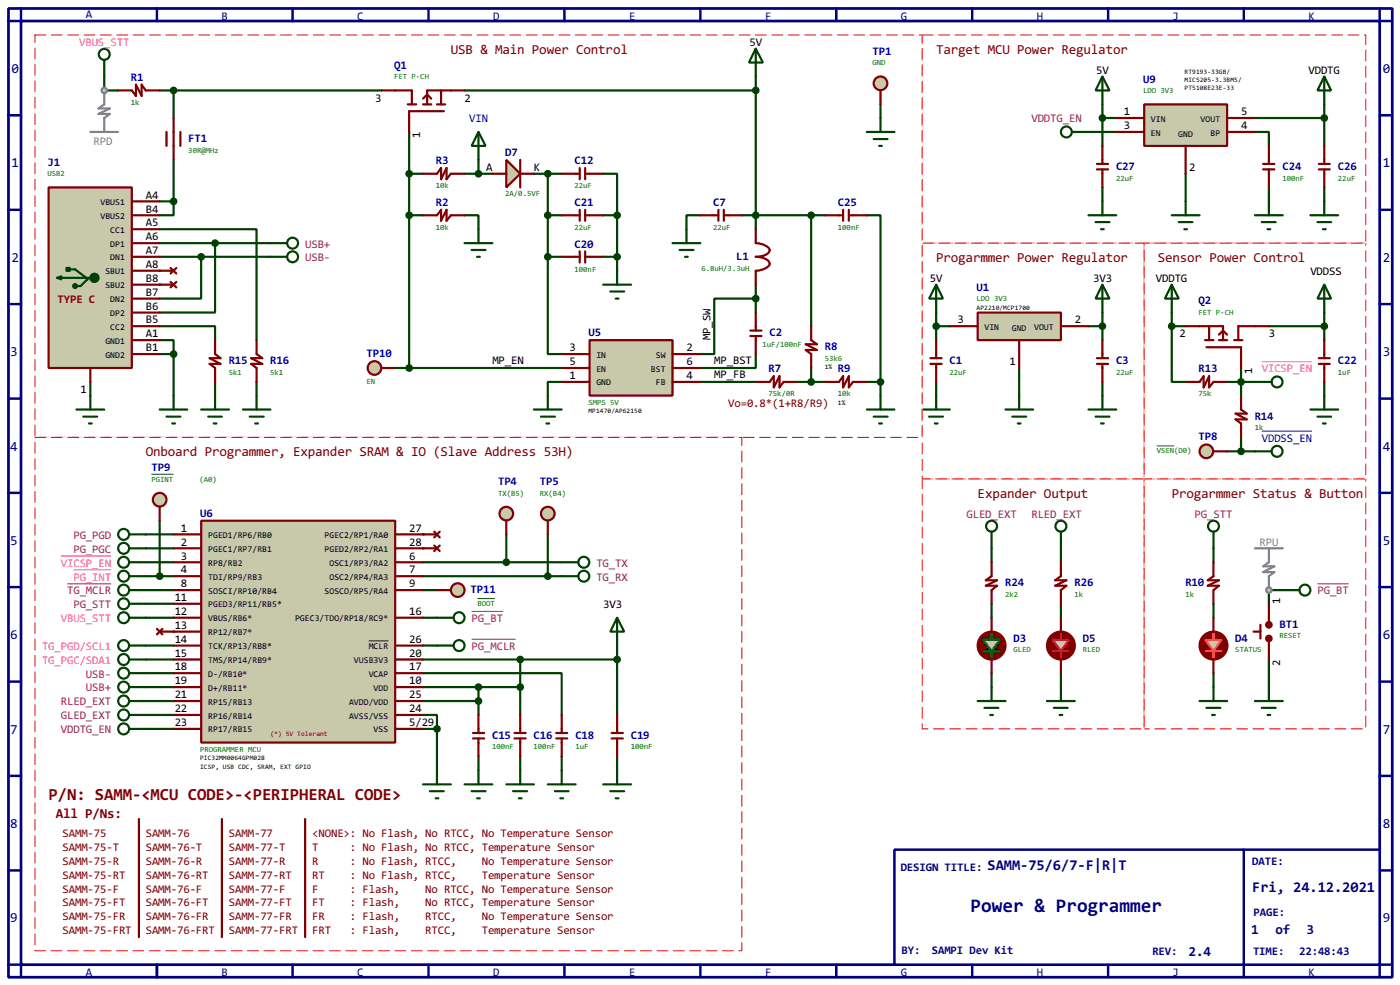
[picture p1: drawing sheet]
<svg xmlns="http://www.w3.org/2000/svg" width="256mm" height="180mm" viewBox="0 0 256 180" stroke-linecap="round" stroke-linejoin="round" font-family="sans-serif">
<path d="M1.6 1.6h253.5v177.3h-253.5zM3.9 3.9h248.9v172.7h-248.9z" fill="none" stroke="#000080" stroke-width=".5"/>
<path d="M3.9 1.6v2.3h-2.3M28.8 1.6v2.3" fill="none" stroke="#000080" stroke-width=".45"/>
<path d="M163.9 155.5h88.9v21.1h-88.9z" fill="#fff" stroke="#000080" stroke-width=".45"/>
<g fill="none" stroke="#000080" stroke-width=".45">
<path d="M53.6 1.6v2.3M78.5 1.6v2.3M103.4 1.6v2.3M128.3 1.6v2.3M153.2 1.6v2.3M178.1 1.6v2.3M203 1.6v2.3M227.9 1.6v2.3M252.8 1.6v2.3h2.3M1.6 21.1h2.3M1.6 38.4h2.3M252.8 21.1h2.3"/>
<path d="M252.8 38.4h2.3M1.6 55.7h2.3M252.8 55.7h2.3M1.6 73h2.3M252.8 73h2.3M1.6 90.2h2.3M252.8 90.2h2.3M1.6 107.5h2.3M252.8 107.5h2.3M1.6 124.8h2.3M252.8 124.8h2.3M1.6 142h2.3"/>
<path d="M1.6 159.3h2.3M227.9 155.5v23.4M252.8 142h2.3M252.8 159.3h2.3M1.6 176.6h2.3v2.3M28.8 176.6v2.3M53.6 176.6v2.3M78.5 176.6v2.3M103.4 176.6v2.3M128.3 176.6v2.3M153.2 176.6v2.3M178.1 176.6v2.3"/>
<path d="M203 176.6v2.3M255.1 176.6h-2.3v2.3"/>
</g>
<g fill="none" stroke="#004000" stroke-width=".4">
<path d="M19.1 14v2.6h2.5M161.3 19.1v2.5M138.5 39.4v2.6M102.9 47h-2.5v17.8h2.5M110.5 47h2.6v2.6M138.5 54.7h-7.6v10.1h-2.6M138.5 52.1v5.1M171.5 57.2v5.1M171.5 59.7h2.5M214.7 59.7v10.2h2.5M214.7 59.7h2.5M214.7 57.2v2.5"/>
<path d="M232.5 59.7h10.1M242.6 57.2v5.1M102.9 69.9h-2.5v2.5M128.3 69.9h10.2M138.5 64.8v2.6h-10.2M146.1 69.9h5.1M148.6 67.4v2.5M171.5 69.9v2.5M186.7 67.4v5M202 69.9v2.5M224.8 69.9h5.1M227.4 67.4v5"/>
<path d="M242.6 69.9v2.5M26.7 97.8h5.1M92.8 97.8v5.1M100.4 97.8v7.7M26.7 102.9h5.1M26.7 100.4h5.1M26.7 108h5.1M26.7 110.5h5.1M26.7 113.1h5.1M77.5 105.5h25.4M77.5 102.9h25.4M113.1 118.2v12.7"/>
<path d="M181.7 100.4v2.5M181.7 110.5v2.6M194.4 100.4v2.5M194.4 110.5v2.6M222.3 100.4v2.5M222.3 110.5v2.6M235 108h-2.5v2.5M77.5 133.4h2.6v7.6M77.5 125.8h17.8M87.7 125.8v5.1M87.7 138.5v2.5M95.3 138.5v2.5"/>
<path d="M102.9 138.5v2.5M113.1 138.5v2.5M113.1 120.7h-17.8v10.2M181.7 123.2v2.6M194.4 123.2v2.6M222.3 123.2v2.6M232.5 120.7v5.1"/>
</g>
<circle cx="31.8" cy="115.6" r=".2" fill="#004000"/>
<path d="M26.7 118.2h5.1M77.5 118.2h2.6M77.5 113.1h2.6M26.7 120.7h5.1M26.7 123.2h5.1M26.7 125.8h5.1M26.7 128.3h5.1M26.7 130.9h5.1M77.5 123.2h25.4v7.7M77.5 130.9h2.6v2.5M77.5 120.7h17.8M77.5 128.3h10.2" fill="none" stroke="#004000" stroke-width=".4"/>
<g fill="#004000">
<circle cx="77.5" cy="97.8" r=".2"/>
<circle cx="77.5" cy="100.4" r=".2"/>
</g>
<g fill="none" stroke="#004000" stroke-width=".4">
<path d="M85.1 16.6h53.4M138.5 14v25.4M202 19.1v7.6M242.6 19.1v7.6M75 39.4h2.5M75 24.2v43.2M75 31.8h2.5M85.1 39.4h2.6v2.6M85.1 31.8h5.1M87.7 29.3v2.5M97.8 31.8h5.1M100.4 39.4h2.5"/>
<path d="M100.4 31.8v15.2M110.5 31.8h2.6v7.6M110.5 39.4h2.6M113.1 39.4v7.6M128.3 39.4h-2.5v2.6M135.9 39.4h15.3M148.6 39.4v20.3M158.8 39.4h2.5v30.5M199.4 24.2h5.1M202 34.3v2.6M202 21.6h2.5M217.2 31.8v5.1"/>
<path d="M229.9 24.2h2.6v2.5M229.9 21.6h12.7M232.5 34.3v2.6M242.6 34.3v2.6M29.3 42h17.7v20.3M199.4 59.7h2.6M202 57.2v5.1M72.4 67.4h30.5M158.8 69.9h2.5M161.3 69.9v2.5M29.3 95.3v10.2M224.8 82.6h5.1"/>
<path d="M227.4 80.1v2.5M26.7 105.5h5.1M77.5 108h2.6M26.7 133.4h5.1"/>
</g>
<circle cx="29.3" cy="49.6" r=".2" fill="#004000"/>
<path d="M29.3 59.7h10.1v2.6" fill="none" stroke="#004000" stroke-width=".4"/>
<circle cx="29.3" cy="52.1" r=".2" fill="#004000"/>
<g fill="none" stroke="#004000" stroke-width=".4">
<path d="M19.1 11v3M29.3 16.6h40.6M31.8 16.6v5M29.3 36.9h2.5M31.8 36.9v2.5h-2.5M31.8 29.3v7.6M29.3 47h20.3M29.3 44.5h20.3M36.9 47v7.7h-7.6M39.4 44.5v12.7h-10.1M171.5 52.1l1.3 2.6h-2.6zM171.5 52.1v5.1"/>
<path d="M16.6 69.9v2.5M29.3 62.3h2.5v2.5M29.3 64.8h2.5M31.8 64.8v7.6M39.4 69.9v2.5M47 69.9v2.5M169 75h5M170.2 76.3h2.6M171.3 77.5h.5M171.5 72.4v2.6M199.4 75h5.1M200.7 76.3h2.6"/>
<path d="M201.7 77.5h.5M202 72.4v2.6"/>
<circle cx="19.1" cy="10" r="1"/>
</g>
<path d="M21.6 16.6h2.6l.7 1v-2.1l1.1 2.1v-2.1l.7 1.1h2.6M170.5 65.6h2M170.5 66.6h2M171.5 62.3v3.3M171.5 66.6v3.3M201 65.6h2M201 66.6h2M202 62.3v3.3M202 66.6v3.3" fill="none" stroke="#800000" stroke-width=".4"/>
<circle cx="161.3" cy="15.3" r="1.25" fill="#c8c8aa" stroke="#800000" stroke-width=".4"/>
<g fill="none" stroke="#800000" stroke-width=".4">
<path d="M161.3 16.6v2.5M229.7 115.6h1.2M230.9 114.4v2.5M232.5 110.5v3.9M232.5 116.9v3.8M86.7 134.2h2M86.7 135.2h2M87.7 130.9v3.3M87.7 135.2v3.3M94.3 134.2h2M94.3 135.2h2M95.3 130.9v3.3"/>
<path d="M95.3 135.2v3.3M101.9 134.2h2M101.9 135.2h2M102.9 130.9v3.3M102.9 135.2v3.3M112.1 134.2h2M112.1 135.2h2M113.1 130.9v3.3M113.1 135.2v3.3"/>
</g>
<g fill="none" stroke="#004000" stroke-width=".4">
<path d="M158.8 24.2h5.1M160.1 25.5h2.5M161.1 26.7h.5M161.3 21.6v2.6M23.7 97.8h3M194.4 97.3v3.1M222.3 97.3v3.1M23.7 100.4h3M23.7 108h3M23.7 113.1h3M23.7 118.2h3M23.7 105.5h3"/>
<path d="M80.1 113.1h3M80.1 118.2h3M102.9 105.5h3.1M102.9 102.9h3.1M113.1 113.1l1.3 2.5h-2.6zM113.1 113.1v5.1M235 108h3.1M23.7 123.2h3M23.7 125.8h3M23.7 120.7h3M229.9 128.3h5.1M231.2 129.6h2.5"/>
<path d="M232.2 130.9h.5M232.5 125.8v2.5M77.5 143.6h5.1M78.8 144.8h2.5M79.8 146.1h.5M80.1 141v2.6M85.1 143.6h5.1M86.4 144.8h2.6M87.4 146.1h.5M87.7 141v2.6M92.8 143.6h5M94 144.8h2.6"/>
<path d="M95.1 146.1h.5M95.3 141v2.6M100.4 143.6h5.1M101.7 144.8h2.5M102.7 146.1h.5M102.9 141v2.6M110.5 143.6h5.1M111.8 144.8h2.6M112.8 146.1h.5M113.1 141v2.6"/>
<circle cx="22.6" cy="97.8" r="1"/>
<circle cx="194.3" cy="96.3" r="1"/>
<circle cx="222.3" cy="96.3" r="1"/>
<circle cx="22.6" cy="118.2" r="1"/>
<circle cx="22.6" cy="105.5" r="1"/>
<circle cx="22.6" cy="100.4" r="1"/>
<circle cx="22.6" cy="108" r="1"/>
<circle cx="22.6" cy="113.1" r="1"/>
<circle cx="84.1" cy="118.2" r="1"/>
<circle cx="84.1" cy="113.1" r="1"/>
<circle cx="106.9" cy="102.9" r="1"/>
<circle cx="106.9" cy="105.5" r="1"/>
<circle cx="239" cy="108" r="1"/>
<circle cx="22.6" cy="120.7" r="1"/>
<circle cx="22.6" cy="125.8" r="1"/>
<circle cx="22.6" cy="123.2" r="1"/>
</g>
<g fill="#800000" stroke="#800000" stroke-width=".4">
<circle cx="232.4" cy="114.4" r=".5"/>
<circle cx="232.4" cy="116.9" r=".5"/>
</g>
<path d="M12.3 106.9h8.1M86.4 111.9h5.8M86.4 117h8.1M241.4 106.9h5.7" fill="none" stroke="#800080" stroke-width=".18"/>
<g fill="#004000" stroke="#004000" stroke-width=".4">
<circle cx="80" cy="133.4" r=".5"/>
<circle cx="95.3" cy="125.8" r=".5"/>
<circle cx="95.3" cy="120.7" r=".5"/>
<circle cx="113" cy="120.7" r=".5"/>
<circle cx="87.6" cy="128.3" r=".5"/>
<circle cx="87.6" cy="125.8" r=".5"/>
</g>
<path d="M13.5 104.3h6.9" fill="none" stroke="#f0f" stroke-width=".18"/>
<path d="M229.9 100.4h5.1M232.5 100.4v2.5l-1.1 .8h2.1l-2.1 1h2.1l-1 .8v2.5" fill="none" stroke="#808080" stroke-width=".4"/>
<circle cx="232.4" cy="108" r=".5" fill="#c8c8aa" stroke="#808080" stroke-width=".4"/>
<g fill="none" stroke="#004000" stroke-width=".4">
<path d="M23.7 102.9h3M23.7 110.5h3M23.7 128.3h3"/>
<circle cx="22.6" cy="102.9" r="1"/>
<circle cx="22.6" cy="110.5" r="1"/>
<circle cx="22.6" cy="128.3" r="1"/>
</g>
<path d="M11.2 101.8h9.2" fill="none" stroke="#f0f" stroke-width=".18"/>
<path d="M194.4 102.9v2.6l-1.1 .7h2.1l-2.1 1h2.1l-1 .8v2.5M222.3 102.9v2.6l-1 .7h2l-2 1h2l-1 .8v2.5" fill="none" stroke="#800000" stroke-width=".4"/>
<circle cx="222.3" cy="118.2" r="2.55" fill="#400000" stroke="#800000" stroke-width=".4"/>
<path d="M220.8 117.1h1.5v-1.2v1.2h1.5l-1.5 2.1h1.5h-3h1.5v1.3v-1.3z" fill-rule="evenodd" fill="#c8c8aa" stroke="#ff8000" stroke-width=".4"/>
<path d="M77.5 97.8h2.6M79.6 97.3l1 1.1M79.6 99.9l1 1M80.6 97.3l-1 1.1M80.6 99.9l-1 1M77.5 100.4h2.6M222.3 113.1v2.5M222.3 120.7v2.5" fill="none" stroke="#800000" stroke-width=".4"/>
<path d="M191.8 128.3h5.1M193.1 129.6h2.5M194.1 130.9h.5M194.4 125.8v2.5M219.8 128.3h5M221 129.6h2.6M222.1 130.9h.5M222.3 125.8v2.5" fill="none" stroke="#004000" stroke-width=".4"/>
<path d="M179.1 57.2h15.3v5.1h-15.3z" fill-rule="evenodd" fill="#c8c8aa" stroke="#800000" stroke-width=".4"/>
<g fill="none" stroke="#800000" stroke-width=".4">
<path d="M69.9 16.6h5.6v2.5M74.7 19.1h1.6M77.5 19.1h1.5M77.5 18.1l.8-.8 .7 .8M80.1 19.1h1.5M80.8 16.6v2.5M85.1 16.6h-6.8v2.5M77.5 31.8h2.6l.7-1v2l1-2v2l.8-1h2.5M77.5 39.4h2.6l.7-1v2l1-2v2l.8-1h2.5M81.3 20.4h-6.3v3.8M174 59.7h5.1M194.4 59.7h5"/>
<path d="M186.7 62.3v5.1"/>
</g>
<circle cx="171.5" cy="59.7" r=".5" fill="#004000" stroke="#004000" stroke-width=".4"/>
<path d="M184.2 75h5.1M185.5 76.3h2.5M186.5 77.5h.5M186.7 72.4v2.6" fill="none" stroke="#004000" stroke-width=".4"/>
<path d="M108 62.3h15.2v10.1h-15.2z" fill-rule="evenodd" fill="#c8c8aa" stroke="#800000" stroke-width=".4"/>
<g fill="none" stroke="#800000" stroke-width=".4">
<path d="M102.9 31.8h3.3M102.9 39.4h3.3M106.2 30.8v2M106.2 38.4v2M107.2 30.8v2M107.2 38.4v2M107.2 31.8h3.3M107.2 39.4h3.3M151.2 39.4h3.3M154.5 38.4v2M155.5 38.4v2M155.5 39.4h3.3"/>
<path d="M102.9 47h3.3M106.2 46v2.1M107.2 46v2.1M107.2 47h3.3M138.5 42v2.5a2.68 2.68 0 0 1 2.5 1.3 1.47 1.47 0 0 1-1.3 1l-1.2 .2a2.33 2.33 0 0 1 2.5 1.3 2.68 2.68 0 0 1-2.5 1.3v2.5M138.5 57.2v3.3M148.6 59.7v2.6l1.1 .7h-2.1l2.1 1.1h-2.1l1 .7v2.6M217.2 59.7h6.9v2.6M221.5 59.7v2.6M232.5 59.7h-5.6v2.6M102.9 69.9h5.1M102.9 64.8h5.1"/>
<path d="M102.9 67.4h5.1M123.2 69.9h5.1M123.2 64.8h5.1M123.2 67.4h5.1M137.5 60.5h2M137.5 61.5h2M138.5 69.9h2.5l.8-1v2l1-2v2l.8-1h2.5M138.5 61.5v3.3M151.2 69.9h2.5l.8-1v2l1-2v2l.8-1h2.5M217.2 69.9h2.6l.7-1v2l1-2v2l.8-1h2.5M220.8 62.3h1.5M221 63.6h6.4v3.8"/>
<path d="M223.3 62.3h1.5M223.3 61.3l.8-.8 .7 .8M226.1 62.3h1.5M227.4 72.4v2.6l1 .7h-2l2 1.1h-2l1 .7v2.6M241.6 65.6h2M241.6 66.6h2M242.6 62.3v3.3M242.6 66.6v3.3"/>
</g>
<g fill="#004000" stroke="#004000" stroke-width=".4">
<circle cx="138.4" cy="54.7" r=".5"/>
<circle cx="148.6" cy="69.9" r=".5"/>
<circle cx="113" cy="47" r=".5"/>
<circle cx="100.3" cy="47" r=".5"/>
<circle cx="138.4" cy="39.4" r=".5"/>
<circle cx="242.6" cy="59.7" r=".5"/>
<circle cx="214.6" cy="59.7" r=".5"/>
<circle cx="227.3" cy="69.9" r=".5"/>
</g>
<g fill="none" stroke="#004000" stroke-width=".4">
<path d="M87.7 24.2l1.3 2.5h-2.6zM87.7 24.2v5.1M110.5 52.1h5.1M111.8 53.4h2.6M112.8 54.7h.5M113.1 49.6v2.5M123.2 44.5h5.1M124.5 45.8h2.6M125.5 47h.5M125.8 42v2.5M214.7 52.1l1.3 2.6h-2.6zM214.7 52.1v5.1"/>
<path d="M242.6 52.1l1.3 2.6h-2.5zM242.6 52.1v5.1M97.8 75h5.1M99.1 76.3h2.6M100.1 77.5h.5M100.4 72.4v2.6M158.8 75h5.1M160.1 76.3h2.5M161.1 77.5h.5M161.3 72.4v2.6M229.9 69.9h3.1M240.1 75h5.1"/>
<path d="M241.4 76.3h2.5M242.4 77.5h.5M242.6 72.4v2.6M229.9 82.6h3.1"/>
<circle cx="233.9" cy="69.9" r="1"/>
<circle cx="233.9" cy="82.6" r="1"/>
</g>
<path d="M231.2 66.2h9.2" fill="none" stroke="#f0f" stroke-width=".18"/>
<path d="M231.2 78.9h9.2" fill="none" stroke="#0000c0" stroke-width=".18"/>
<path d="M19.1 16.6v2.5l-1 .8h2l-2 1h2l-1 .7v2.6M16.6 24.2h5" fill="none" stroke="#808080" stroke-width=".4"/>
<circle cx="19.1" cy="16.6" r=".5" fill="#c8c8aa" stroke="#808080" stroke-width=".4"/>
<circle cx="181.6" cy="118.2" r="2.55" fill="#400000" stroke="#800000" stroke-width=".4"/>
<path d="M180.1 117.1h1.6v-1.2v1.2h1.5l-1.5 2.1h1.5h-3.1h1.6v1.3v-1.3z" fill-rule="evenodd" fill="#c8c8aa" stroke="#00c000" stroke-width=".4"/>
<path d="M181.7 102.9v2.6l-1.1 .7h2.1l-2.1 1h2.1l-1 .8v2.5M181.7 113.1v2.5M181.7 120.7v2.5" fill="none" stroke="#800000" stroke-width=".4"/>
<g fill="none" stroke="#004000" stroke-width=".4">
<path d="M181.7 97.3v3.1M23.7 130.9h3M179.1 128.3h5.1M180.4 129.6h2.5M181.4 130.9h.5M181.7 125.8v2.5"/>
<circle cx="181.6" cy="96.3" r="1"/>
<circle cx="22.6" cy="130.9" r="1"/>
</g>
<circle cx="194.3" cy="118.2" r="2.55" fill="#400000" stroke="#800000" stroke-width=".4"/>
<path d="M192.8 117.1h1.6v-1.2v1.2h1.5l-1.5 2.1h1.5h-3.1h1.6v1.3v-1.3z" fill-rule="evenodd" fill="#c8c8aa" stroke="#f00" stroke-width=".4"/>
<path d="M194.4 113.1v2.5M194.4 120.7v2.5" fill="none" stroke="#800000" stroke-width=".4"/>
<circle cx="92.7" cy="94" r="1.25" fill="#c8c8aa" stroke="#800000" stroke-width=".4"/>
<path d="M92.8 95.3v2.5" fill="none" stroke="#800000" stroke-width=".4"/>
<circle cx="100.3" cy="94" r="1.25" fill="#c8c8aa" stroke="#800000" stroke-width=".4"/>
<path d="M100.4 95.3v2.5M28.8 115.1l1 1M29.3 115.6h2.5M29.8 115.1l-1 1" fill="none" stroke="#800000" stroke-width=".4"/>
<g fill="#004000" stroke="#004000" stroke-width=".4">
<circle cx="100.3" cy="105.5" r=".5"/>
<circle cx="92.7" cy="102.9" r=".5"/>
</g>
<path d="M36.9 95.3h35.5v40.6h-35.5z" fill="#c8c8aa" stroke="#800000" stroke-width=".4"/>
<g fill="none" stroke="#800000" stroke-width=".4">
<path d="M31.8 97.8h5.1M72.4 97.8h5.1M31.8 100.4h5.1M31.8 102.9h5.1M31.8 105.5h5.1M31.8 108h5.1M31.8 110.5h5.1M31.8 113.1h5.1M31.8 115.6h5.1M31.8 118.2h5.1M72.4 100.4h5.1M72.4 102.9h5.1"/>
<path d="M72.4 105.5h5.1M72.4 108h5.1M72.4 113.1h5.1M72.4 118.2h5.1M31.8 133.4h5.1M31.8 125.8h5.1M31.8 120.7h5.1M31.8 123.2h5.1M31.8 128.3h5.1M31.8 130.9h5.1M72.4 133.4h5.1M72.4 125.8h5.1"/>
<path d="M72.4 120.7h5.1M72.4 123.2h5.1M72.4 128.3h5.1M72.4 130.9h5.1"/>
</g>
<path d="M67.6 117.3h3.6" fill="none" stroke="#000" stroke-width=".18"/>
<circle cx="221" cy="82.6" r="1.25" fill="#c8c8aa" stroke="#800000" stroke-width=".4"/>
<path d="M222.3 82.6h2.5" fill="none" stroke="#800000" stroke-width=".4"/>
<path d="M211.9 81.6h3.2" fill="none" stroke="#008000" stroke-width=".18"/>
<circle cx="227.3" cy="82.6" r=".5" fill="#004000" stroke="#004000" stroke-width=".4"/>
<circle cx="29.2" cy="91.5" r="1.25" fill="#c8c8aa" stroke="#800000" stroke-width=".4"/>
<path d="M29.3 92.8v2.5" fill="none" stroke="#800000" stroke-width=".4"/>
<path d="M27.8 86.8h4" fill="none" stroke="#008000" stroke-width=".18"/>
<circle cx="29.2" cy="105.5" r=".5" fill="#004000" stroke="#004000" stroke-width=".4"/>
<circle cx="68.6" cy="67.4" r="1.25" fill="#c8c8aa" stroke="#800000" stroke-width=".4"/>
<path d="M69.9 67.4h2.5M25.5 149.9v21.6M40.7 149.9v21.6M55.9 149.9v21.6" fill="none" stroke="#800000" stroke-width=".4"/>
<g fill="#004000" stroke="#004000" stroke-width=".4">
<circle cx="74.9" cy="67.4" r=".5"/>
<circle cx="201.9" cy="59.7" r=".5"/>
<circle cx="161.3" cy="69.9" r=".5"/>
<circle cx="148.6" cy="39.4" r=".5"/>
</g>
<path d="M202 52.1l1.3 2.6h-2.6zM202 52.1v5.1" fill="none" stroke="#004000" stroke-width=".4"/>
<path d="M209.6 19.1h15.2v7.6h-15.2z" fill-rule="evenodd" fill="#c8c8aa" stroke="#800000" stroke-width=".4"/>
<g fill="none" stroke="#800000" stroke-width=".4">
<path d="M201 30h2M201 31h2M202 26.7v3.3M202 31v3.3M204.5 21.6h5.1M204.5 24.2h5.1M217.2 26.7v5.1M224.8 21.6h5.1M224.8 24.2h5.1M231.4 30h2.1M231.4 31h2.1M232.5 26.7v3.3"/>
<path d="M232.5 31v3.3M241.6 30h2M241.6 31h2M242.6 26.7v3.3M242.6 31v3.3"/>
</g>
<g fill="none" stroke="#004000" stroke-width=".4">
<path d="M202 14l1.3 2.6h-2.6zM202 14v5.1M196.4 24.2h3M199.4 39.4h5.1M202 36.9v2.5M214.7 39.4h5.1M217.2 36.9v2.5M229.9 39.4h5.1M232.5 36.9v2.5M240.1 39.4h5.1M242.6 36.9v2.5M200.7 40.7h2.6"/>
<path d="M201.7 42h.5M216 40.7h2.5M217 42h.5M231.2 40.7h2.5M232.2 42h.5M241.4 40.7h2.5M242.4 42h.5M23.7 133.4h3"/>
<circle cx="195.3" cy="24.2" r="1"/>
<circle cx="22.6" cy="133.4" r="1"/>
</g>
<circle cx="201.9" cy="21.6" r=".5" fill="#004000" stroke="#004000" stroke-width=".4"/>
<circle cx="83.8" cy="108" r="1.25" fill="#c8c8aa" stroke="#800000" stroke-width=".4"/>
<path d="M80.1 108h2.5" fill="none" stroke="#800000" stroke-width=".4"/>
<path d="M87.5 109.6h3.2" fill="none" stroke="#008000" stroke-width=".18"/>
<path d="M6.4 6.4h162.6v73.7h-162.6zM169 6.4h81.2v38.1h-81.2zM169 44.5h40.6v43.2h-40.6zM209.6 44.5h40.6v43.2h-40.6zM6.4 80.1h129.5v93.9h-129.5zM169 87.7h40.6v45.7h-40.6zM209.6 87.7h40.6v45.7h-40.6z" fill="none" stroke="#fff" stroke-width=".18"/>
<path d="M6.4 6.4h162.6v73.7h-162.6zM169 6.4h81.2v38.1h-81.2zM169 44.5h40.6v43.2h-40.6zM209.6 44.5h40.6v43.2h-40.6zM6.4 80.1h129.5v93.9h-129.5zM169 87.7h40.6v45.7h-40.6zM209.6 87.7h40.6v45.7h-40.6z" fill="none" stroke="#f00" stroke-width=".18" stroke-dasharray="2 1"/>
<path d="M138.5 8.9l1.3 2.6h-2.6zM138.5 8.9v5.1M242.6 14l1.3 2.6h-2.5zM242.6 14v5.1M85.1 44.5h5.1M86.4 45.8h2.6M87.4 47h.5M87.7 42v2.5" fill="none" stroke="#004000" stroke-width=".4"/>
<g fill="#004000" stroke="#004000" stroke-width=".4">
<circle cx="242.6" cy="21.6" r=".5"/>
<circle cx="74.9" cy="39.4" r=".5"/>
<circle cx="74.9" cy="31.8" r=".5"/>
<circle cx="87.6" cy="31.8" r=".5"/>
</g>
<path d="M92.8 29.3l2.5 2.5-2.5 2.5z" fill="#c8c8aa" stroke="#800000" stroke-width=".4"/>
<g fill="none" stroke="#800000" stroke-width=".4">
<path d="M90.2 31.8h2.6M95.3 29.3v5M95.3 31.8h2.5M128.3 39.4h3.3M131.6 38.4v2M132.6 38.4v2M132.6 39.4h3.3M29.3 49.6h2.5M29.3 52.1h2.5M31.3 49.1l1 1M31.3 51.6l1 1M32.3 49.1l-1 1"/>
<path d="M32.3 51.6l-1 1M39.4 62.3v2.5l1 .8h-2l2 1h-2l1 .8v2.5M47 62.3v2.5l1.1 .8h-2.1l2.1 1h-2.1l1 .8v2.5"/>
</g>
<g fill="#004000" stroke="#004000" stroke-width=".4">
<circle cx="138.4" cy="16.6" r=".5"/>
<circle cx="113" cy="39.4" r=".5"/>
<circle cx="100.3" cy="39.4" r=".5"/>
<circle cx="100.3" cy="31.8" r=".5"/>
</g>
<g fill="none" stroke="#004000" stroke-width=".4">
<path d="M49.6 47h3M49.6 44.5h3"/>
<circle cx="53.6" cy="44.5" r="1"/>
<circle cx="53.6" cy="47" r="1"/>
</g>
<path d="M8.9 34.3h15.3v33.1h-15.3z" fill="#c8c8aa" stroke="#800000" stroke-width=".4"/>
<g fill="none" stroke="#004000" stroke-width=".4">
<path d="M10.5 50.9l.7-.3v.5zM11.2 50.9h6.1M12.2 49.1h.6v.5h-.6zM12.5 49.1v.5M12.8 49.3h1l2 1.6M16.3 50.9l-1.5 1.5h-1M14 75h5.1M15.3 76.3h2.5M16.3 77.5h.5M16.6 72.4v2.6M29.3 75h5M30.5 76.3h2.6"/>
<path d="M31.6 77.5h.5M31.8 72.4v2.6M36.9 75h5.1M38.2 76.3h2.5M39.2 77.5h.5M39.4 72.4v2.6M44.5 75h5.1M45.8 76.3h2.5M46.8 77.5h.5M47 72.4v2.6"/>
<circle cx="13.7" cy="52.4" r=".35"/>
<circle cx="17.3" cy="50.9" r=".75"/>
<circle cx="17.3" cy="50.9" r=".5"/>
<circle cx="17.3" cy="50.9" r=".25"/>
</g>
<g fill="none" stroke="#800000" stroke-width=".4">
<path d="M24.2 36.9h5.1M24.2 39.4h5.1M30.5 24.2v2.5M31.8 21.6v7.7M33.1 24.2v2.5M24.2 42h5.1M24.2 44.5h5.1M24.2 47h5.1M24.2 49.6h5.1M24.2 59.7h5.1M24.2 57.2h5.1M24.2 54.7h5.1"/>
<path d="M24.2 52.1h5.1M16.6 67.4v2.5M24.2 62.3h5.1M24.2 64.8h5.1"/>
</g>
<g fill="#004000" stroke="#004000" stroke-width=".4">
<circle cx="31.8" cy="64.8" r=".5"/>
<circle cx="36.8" cy="47" r=".5"/>
<circle cx="39.4" cy="44.5" r=".5"/>
<circle cx="31.8" cy="36.9" r=".5"/>
<circle cx="31.8" cy="16.6" r=".5"/>
</g>
<text font-size="4.2" fill="#000080" x="177.8" y="167">Power &amp; Programmer</text>
<text font-size="3.7" fill="#800000" x="8.9" y="146.5">P/N: SAMM-&lt;MCU CODE&gt;-&lt;PERIPHERAL CODE&gt;</text>
<g font-size="3.2" fill="#000080">
<text x="180.9" y="159.3">SAMM-75/6/7-F|R|T</text>
<text x="229.4" y="163.2">Fri, 24.12.2021</text>
</g>
<g font-size="3" fill="#800000">
<text x="82.6" y="9.8">USB &amp; Main Power Control</text>
<text x="171.5" y="9.8">Target MCU Power Regulator</text>
<text x="171.5" y="47.9">Progarmmer Power Regulator</text>
<text x="212.1" y="47.9">Sensor Power Control</text>
<text x="26.7" y="83.5">Onboard Programmer, Expander SRAM &amp; IO (Slave Address 53H)</text>
<text x="179.1" y="91.1">Expander Output</text>
<text x="214.7" y="91.1">Progarmmer Status &amp; Button</text>
<text x="10.2" y="149.8">All P/Ns:</text>
</g>
<g font-size="3" fill="#000080">
<text x="2.1" y="13.4">0</text>
<text x="253.4" y="13.4">0</text>
<text x="2.1" y="30.7">1</text>
<text x="253.4" y="30.7">1</text>
<text x="2.1" y="47.9">2</text>
<text x="253.4" y="47.9">2</text>
<text x="1.9" y="65.2">3</text>
<text x="253.4" y="65.2">3</text>
<text x="1.9" y="82.5">4</text>
<text x="253.4" y="82.5">4</text>
<text x="1.9" y="99.8">5</text>
<text x="253.4" y="99.8">5</text>
<text x="1.9" y="117">6</text>
<text x="253.4" y="117">6</text>
<text x="1.9" y="134.3">7</text>
<text x="253.4" y="134.3">7</text>
<text x="1.9" y="151.6">8</text>
<text x="253.4" y="151.6">8</text>
<text x="1.9" y="168.8">9</text>
<text x="229.2" y="170.9">1</text>
<text x="233.7" y="170.9">of</text>
<text x="239.4" y="170.9">3</text>
<text x="253.4" y="168.8">9</text>
<text x="217.8" y="174.9">2.4</text>
</g>
<g font-size="2.5" fill="#000080">
<text x="15.7" y="3.4">A</text>
<text x="40.6" y="3.6">B</text>
<text x="65.5" y="3.6">C</text>
<text x="90.4" y="3.6">D</text>
<text x="115.3" y="3.6">E</text>
<text x="140.2" y="3.6">F</text>
<text x="165.1" y="3.6">G</text>
<text x="190" y="3.6">H</text>
<text x="214.8" y="3.6">J</text>
<text x="239.7" y="3.6">K</text>
<text x="165" y="159.4">DESIGN TITLE:</text>
<text x="229.4" y="158.3">DATE:</text>
<text x="229.7" y="167.7">PAGE:</text>
<text x="15.7" y="178.7">A</text>
<text x="40.6" y="178.7">B</text>
<text x="65.5" y="178.7">C</text>
<text x="90.4" y="178.7">D</text>
<text x="115.3" y="178.7">E</text>
<text x="140.2" y="178.7">F</text>
<text x="165.1" y="178.7">G</text>
<text x="165.2" y="174.6">BY:</text>
<text x="170.7" y="174.6">SAMPI Dev Kit</text>
<text x="190" y="178.7">H</text>
<text x="211.1" y="174.8">REV:</text>
<text x="214.8" y="178.7">J</text>
<text x="229.6" y="174.8">TIME:</text>
<text x="238" y="174.8">22:48:43</text>
<text x="239.7" y="178.7">K</text>
</g>
<g font-size="2.5" fill="#f0f">
<text x="14.5" y="8.5">VBUS_STT</text>
<text x="231.2" y="68.1">VICSP_EN</text>
<text x="11.2" y="103.7">VICSP_EN</text>
<text x="13.5" y="106.3">PG_INT</text>
<text x="11.2" y="113.9">VBUS_STT</text>
<text x="7.7" y="119">TG_PGD/SCL1</text>
<text x="7.7" y="121.5">TG_PGC/SDA1</text>
</g>
<g font-size="2.5">
<text x="137.3" y="8.5">5V</text>
<text x="200.8" y="13.6">5V</text>
<text x="239.7" y="13.6">VDDTG</text>
<text x="68.8" y="18.6">3</text>
<text x="85.1" y="18.6">2</text>
<text x="205.9" y="21.1">1</text>
<text x="205.9" y="23.6">3</text>
<text x="227.4" y="23.6">4</text>
<text x="227.4" y="21.1">5</text>
<text x="77" y="25.3" transform="rotate(-90 77 25.3)">1</text>
<text x="89.1" y="31.3">A</text>
<text x="97.8" y="31.3">K</text>
<text x="217.9" y="31.3">2</text>
<text x="26.7" y="36.3">A4</text>
<text x="26.7" y="41.5">A5</text>
<text x="26.7" y="38.9">B4</text>
<text x="26.7" y="44">A6</text>
<text x="26.7" y="46.5">A7</text>
<text x="26.7" y="49">A8</text>
<text x="26.7" y="51.6">B8</text>
<text x="170.4" y="51.7">5V</text>
<text x="200.3" y="51.7">3V3</text>
<text x="211.8" y="51.7">VDDTG</text>
<text x="240.1" y="50.4">VDDSS</text>
<text x="26.7" y="59.2">B5</text>
<text x="26.7" y="56.7">B6</text>
<text x="26.7" y="54.2">B7</text>
<text x="175.4" y="59.2">3</text>
<text x="196.9" y="59.2">2</text>
<text x="26.7" y="61.7">A1</text>
<text x="26.7" y="64.3">B1</text>
<text x="104.3" y="64.3">3</text>
<text x="125.8" y="64.3">2</text>
<text x="130.2" y="62.3" transform="rotate(-90 130.2 62.3)">MP_SW</text>
<text x="216.1" y="61.7">2</text>
<text x="232.5" y="61.7">3</text>
<text x="14.8" y="72">1</text>
<text x="90.2" y="66.7">MP_EN</text>
<text x="104.3" y="69.4">1</text>
<text x="104.3" y="66.9">5</text>
<text x="125.8" y="66.9">6</text>
<text x="125.8" y="69.4">4</text>
<text x="130.9" y="66.7">MP_BST</text>
<text x="130.9" y="69.2">MP_FB</text>
<text x="185" y="66.9">1</text>
<text x="229.4" y="68.5" transform="rotate(-90 229.4 68.5)">1</text>
<text x="33.2" y="97.3">1</text>
<text x="33.2" y="99.9">2</text>
<text x="75" y="97.3">27</text>
<text x="75" y="99.9">28</text>
<text x="33.2" y="102.4">3</text>
<text x="33.2" y="105">4</text>
<text x="33.2" y="107.5">8</text>
<text x="75" y="102.4">6</text>
<text x="75" y="105">7</text>
<text x="75" y="107.5">9</text>
<text x="32" y="110">11</text>
<text x="32" y="112.6">12</text>
<text x="75" y="112.6">16</text>
<text x="110.5" y="111.3">3V3</text>
<text x="234.5" y="110.5" transform="rotate(-90 234.5 110.5)">1</text>
<text x="32" y="115.1">13</text>
<text x="32" y="117.7">14</text>
<text x="75" y="117.7">26</text>
<text x="32" y="120.2">15</text>
<text x="32" y="122.7">18</text>
<text x="32" y="125.3">19</text>
<text x="75" y="125.3">10</text>
<text x="75" y="122.7">17</text>
<text x="75" y="120.2">20</text>
<text x="234.5" y="121.9" transform="rotate(-90 234.5 121.9)">2</text>
<text x="32" y="127.8">21</text>
<text x="32" y="130.4">22</text>
<text x="75" y="130.4">24</text>
<text x="75" y="127.8">25</text>
<text x="32" y="132.9">23</text>
<text x="75" y="132.9">5/29</text>
</g>
<g font-size="2.5" fill="#0000c0">
<text x="159.9" y="10">TP1</text>
<text x="24" y="14.8">R1</text>
<text x="72.2" y="12.5">Q1</text>
<text x="209.4" y="15.1">U9</text>
<text x="86" y="22.4">VIN</text>
<text x="34.5" y="26">FT1</text>
<text x="92.6" y="28.6">D7</text>
<text x="8.7" y="30.3">J1</text>
<text x="79.9" y="30">R3</text>
<text x="105.3" y="30">C12</text>
<text x="204.5" y="31.1">C27</text>
<text x="235" y="31.1">C24</text>
<text x="245.1" y="31.1">C26</text>
<text x="79.9" y="37.7">R2</text>
<text x="105.3" y="37.7">C21</text>
<text x="130.7" y="37.7">C7</text>
<text x="153.5" y="37.7">C25</text>
<text x="105.3" y="45.3">C20</text>
<text x="134.9" y="47.6">L1</text>
<text x="178.9" y="53.2">U1</text>
<text x="219.6" y="55.7">Q2</text>
<text x="67.2" y="65.4">TP10</text>
<text x="107.8" y="61.6">U5</text>
<text x="141" y="61.6">C2</text>
<text x="151.1" y="64.1">R8</text>
<text x="41.9" y="66.7">R15</text>
<text x="49.5" y="66.7">R16</text>
<text x="140.8" y="68.1">R7</text>
<text x="153.5" y="68.1">R9</text>
<text x="174" y="66.7">C1</text>
<text x="204.5" y="66.7">C3</text>
<text x="219.6" y="68.1">R13</text>
<text x="245.1" y="66.7">C22</text>
<text x="229.9" y="76.8">R14</text>
<text x="219.6" y="80.6">TP8</text>
<text x="231.2" y="80.8">VDDSS_EN</text>
<text x="27.8" y="86.2">TP9</text>
<text x="91.3" y="88.8">TP4</text>
<text x="98.9" y="88.8">TP5</text>
<text x="36.7" y="94.6">U6</text>
<text x="184.1" y="107.3">R24</text>
<text x="196.8" y="107.3">R26</text>
<text x="217.2" y="107.3">R10</text>
<text x="86.2" y="108.6">TP11</text>
<text x="185.7" y="117.5">D3</text>
<text x="198.4" y="117.5">D5</text>
<text x="226.3" y="117.5">D4</text>
<text x="234.4" y="114.9">BT1</text>
<text x="90.2" y="135.3">C15</text>
<text x="97.8" y="135.3">C16</text>
<text x="105.4" y="135.3">C18</text>
<text x="115.6" y="135.3">C19</text>
</g>
<g font-size="2.5" fill="#800080">
<text x="189" y="22.4">VDDTG_EN</text>
<text x="55.9" y="47.8">USB-</text>
<text x="55.9" y="45.3">USB+</text>
<text x="177.1" y="94.8">GLED_EXT</text>
<text x="189" y="94.8">RLED_EXT</text>
<text x="218.9" y="94.8">PG_STT</text>
<text x="13.5" y="98.6">PG_PGD</text>
<text x="13.5" y="101.2">PG_PGC</text>
<text x="109.3" y="106.3">TG_RX</text>
<text x="109.3" y="103.7">TG_TX</text>
<text x="12.3" y="108.8">TG_MCLR</text>
<text x="13.5" y="111.3">PG_STT</text>
<text x="86.4" y="113.9">PG_BT</text>
<text x="241.4" y="108.8">PG_BT</text>
<text x="86.4" y="119">PG_MCLR</text>
<text x="15.8" y="124">USB-</text>
<text x="11.2" y="129.1">RLED_EXT</text>
<text x="11.2" y="131.7">GLED_EXT</text>
<text x="15.8" y="126.6">USB+</text>
<text x="11.2" y="134.2">VDDTG_EN</text>
</g>
<g font-size="2.5" fill="#808080">
<text x="17.2" y="26.5">RPD</text>
<text x="230.8" y="99.9">RPU</text>
</g>
<g font-size="2.5" fill="#800000">
<text x="10.6" y="55.4">TYPE C</text>
<text x="133.4" y="74.4">Vo=0.8*(1+R8/R9)</text>
<text x="11.5" y="153.2">SAMM-75</text>
<text x="11.5" y="155.8">SAMM-75-T</text>
<text x="26.7" y="153.2">SAMM-76</text>
<text x="26.7" y="155.8">SAMM-76-T</text>
<text x="42" y="153.2">SAMM-77</text>
<text x="42" y="155.8">SAMM-77-T</text>
<text x="57.2" y="153.2">&lt;NONE&gt;: No Flash, No RTCC, No Temperature Sensor</text>
<text x="57.2" y="155.8">T</text>
<text x="64.1" y="155.8">: No Flash, No RTCC, Temperature Sensor</text>
<text x="11.5" y="158.3">SAMM-75-R</text>
<text x="11.5" y="160.9">SAMM-75-RT</text>
<text x="26.7" y="158.3">SAMM-76-R</text>
<text x="26.7" y="160.9">SAMM-76-RT</text>
<text x="42" y="158.3">SAMM-77-R</text>
<text x="42" y="160.9">SAMM-77-RT</text>
<text x="57.2" y="158.3">R</text>
<text x="57.2" y="160.9">RT</text>
<text x="64.1" y="158.3">: No Flash, RTCC,</text>
<text x="64.1" y="160.9">: No Flash, RTCC,</text>
<text x="88.3" y="158.3">No Temperature Sensor</text>
<text x="88.3" y="160.9">Temperature Sensor</text>
<text x="11.5" y="163.4">SAMM-75-F</text>
<text x="11.5" y="165.9">SAMM-75-FT</text>
<text x="26.7" y="163.4">SAMM-76-F</text>
<text x="26.7" y="165.9">SAMM-76-FT</text>
<text x="42" y="163.4">SAMM-77-F</text>
<text x="42" y="165.9">SAMM-77-FT</text>
<text x="57.2" y="163.4">F</text>
<text x="57.2" y="165.9">FT</text>
<text x="64.1" y="163.4">: Flash,</text>
<text x="64.1" y="165.9">: Flash,</text>
<text x="77.9" y="163.4">No RTCC, No Temperature Sensor</text>
<text x="77.9" y="165.9">No RTCC, Temperature Sensor</text>
<text x="11.5" y="168.5">SAMM-75-FR</text>
<text x="11.5" y="171">SAMM-75-FRT</text>
<text x="26.7" y="168.5">SAMM-76-FR</text>
<text x="26.7" y="171">SAMM-76-FRT</text>
<text x="42" y="168.5">SAMM-77-FR</text>
<text x="42" y="171">SAMM-77-FRT</text>
<text x="57.2" y="168.5">FR</text>
<text x="57.2" y="171">FRT</text>
<text x="64.1" y="168.5">: Flash,</text>
<text x="64.1" y="171">: Flash,</text>
<text x="77.9" y="168.5">RTCC,</text>
<text x="77.9" y="171">RTCC,</text>
<text x="88.3" y="168.5">No Temperature Sensor</text>
<text x="88.3" y="171">Temperature Sensor</text>
</g>
<g font-size="1.9">
<text x="210.9" y="22.2">VIN</text>
<text x="220" y="22.2">VOUT</text>
<text x="210.9" y="24.8">EN</text>
<text x="215.9" y="25.1">GND</text>
<text x="221.8" y="24.8">BP</text>
<text x="18.4" y="37.5">VBUS1</text>
<text x="18.4" y="40">VBUS2</text>
<text x="20.2" y="42.6">CC1</text>
<text x="20.2" y="45.2">DP1</text>
<text x="20.2" y="47.6">DN1</text>
<text x="19.3" y="50.2">SBU1</text>
<text x="19.3" y="52.8">SBU2</text>
<text x="20.2" y="57.9">DP2</text>
<text x="20.2" y="55.3">DN2</text>
<text x="19.3" y="62.9">GND1</text>
<text x="19.3" y="65.5">GND2</text>
<text x="20.2" y="60.3">CC2</text>
<text x="109.3" y="65.5">IN</text>
<text x="120.2" y="65.5">SW</text>
<text x="180.4" y="60.3">VIN</text>
<text x="185.4" y="60.7">GND</text>
<text x="189.4" y="60.3">VOUT</text>
<text x="109.3" y="70.6">GND</text>
<text x="109.3" y="68">EN</text>
<text x="119.3" y="68">BST</text>
<text x="120.2" y="70.6">FB</text>
<text x="38.2" y="98.5">PGED1/RP6/RB0</text>
<text x="38.2" y="101">PGEC1/RP7/RB1</text>
<text x="59.5" y="98.5">PGEC2/RP1/RA0</text>
<text x="59.5" y="101">PGED2/RP2/RA1</text>
<text x="38.2" y="103.6">RP8/RB2</text>
<text x="38.2" y="106.1">TDI/RP9/RB3</text>
<text x="60.4" y="103.6">OSC1/RP3/RA2</text>
<text x="60.4" y="106.1">OSC2/RP4/RA3</text>
<text x="38.2" y="108.7">SOSCI/RP10/RB4</text>
<text x="38.2" y="111.2">PGED3/RP11/RB5*</text>
<text x="38.2" y="113.7">VBUS/RB6*</text>
<text x="54.1" y="113.7">PGEC3/TDO/RP18/RC9*</text>
<text x="59.5" y="108.7">SOSCO/RP5/RA4</text>
<text x="38.2" y="116.3">RP12/RB7*</text>
<text x="38.2" y="118.8">TCK/RP13/RB8*</text>
<text x="67.6" y="118.8">MCLR</text>
<text x="38.2" y="121.4">TMS/RP14/RB9*</text>
<text x="38.2" y="123.9">D-/RB10*</text>
<text x="64.9" y="121.4">VUSB3V3</text>
<text x="67.6" y="123.9">VCAP</text>
<text x="38.2" y="126.4">D+/RB11*</text>
<text x="38.2" y="129">RP15/RB13</text>
<text x="38.2" y="131.5">RP16/RB14</text>
<text x="64" y="131.5">AVSS/VSS</text>
<text x="64" y="129">AVDD/VDD</text>
<text x="68.5" y="126.4">VDD</text>
<text x="38.2" y="134.1">RP17/RB15</text>
<text x="68.5" y="134.1">VSS</text>
</g>
<g font-size="1.7" fill="#008000">
<text x="159.9" y="12">GND</text>
<text x="72.2" y="14.5">FET P-CH</text>
<text x="209.4" y="17">LDO 3V3</text>
<text x="24" y="19.2">1k</text>
<text x="34.5" y="27.9">30R@MHz</text>
<text x="8.7" y="32.3">USB2</text>
<text x="79.9" y="34.5">10k</text>
<text x="92.6" y="36">2A/0.5VF</text>
<text x="105.3" y="34.5">22uF</text>
<text x="204.5" y="33.1">22uF</text>
<text x="235" y="33.1">100nF</text>
<text x="245.1" y="33.1">22uF</text>
<text x="79.9" y="42">10k</text>
<text x="105.3" y="42">22uF</text>
<text x="130.7" y="42">22uF</text>
<text x="153.5" y="42">100nF</text>
<text x="105.3" y="49.7">100nF</text>
<text x="128.5" y="49.6">6.8uH/3.3uH</text>
<text x="178.9" y="55.1">LDO 3V3</text>
<text x="219.6" y="57.7">FET P-CH</text>
<text x="139.7" y="63.5">1uF/100nF</text>
<text x="41.9" y="68.6">5k1</text>
<text x="49.5" y="68.6">5k1</text>
<text x="67.2" y="70.2">EN</text>
<text x="151.1" y="66.1">53k6</text>
<text x="174" y="68.6">22uF</text>
<text x="204.5" y="68.6">22uF</text>
<text x="245.1" y="68.6">1uF</text>
<text x="107.8" y="74.1">SMPS 5V</text>
<text x="140.8" y="72.6">75k/0R</text>
<text x="153.5" y="72.6">10k</text>
<text x="219.6" y="72.6">75k</text>
<text x="211.9" y="82.9">VSEN(D0)</text>
<text x="229.9" y="78.8">1k</text>
<text x="27.8" y="88.2">PGINT</text>
<text x="36.6" y="88.2">(A0)</text>
<text x="91.3" y="90.7">TX(B5)</text>
<text x="98.9" y="90.7">RX(B4)</text>
<text x="87.5" y="110.9">BOOT</text>
<text x="184.1" y="109.3">2k2</text>
<text x="196.8" y="109.3">1k</text>
<text x="217.2" y="109.3">1k</text>
<text x="185.7" y="119.4">GLED</text>
<text x="198.4" y="119.4">RLED</text>
<text x="226.3" y="119.4">STATUS</text>
<text x="234.4" y="116.9">RESET</text>
<text x="36.7" y="137.6">PROGRAMMER MCU</text>
<text x="90.2" y="137.2">100nF</text>
<text x="97.8" y="137.2">100nF</text>
<text x="105.4" y="137.2">1uF</text>
<text x="115.6" y="137.2">100nF</text>
</g>
<g font-size="1.5">
<text x="217" y="13.5">RT9193-33GB/</text>
<text x="217" y="15">MIC5205-3.3BM5/</text>
<text x="217" y="16.6">PT5108E23E-33</text>
<text x="178.9" y="56.7">AP2210/MCP1700</text>
<text x="151.1" y="67.6">1%</text>
<text x="107.8" y="75.7">MP1470/AP62150</text>
<text x="153.5" y="74.1">1%</text>
<text x="36.7" y="139.2">PIC32MM0064GPM028</text>
<text x="36.7" y="140.7">ICSP, USB CDC, SRAM, EXT GPIO</text>
</g>
<text font-size="1.5" fill="#800000" x="49.6" y="134.7">(*) 5V Tolerant</text>
</svg>
